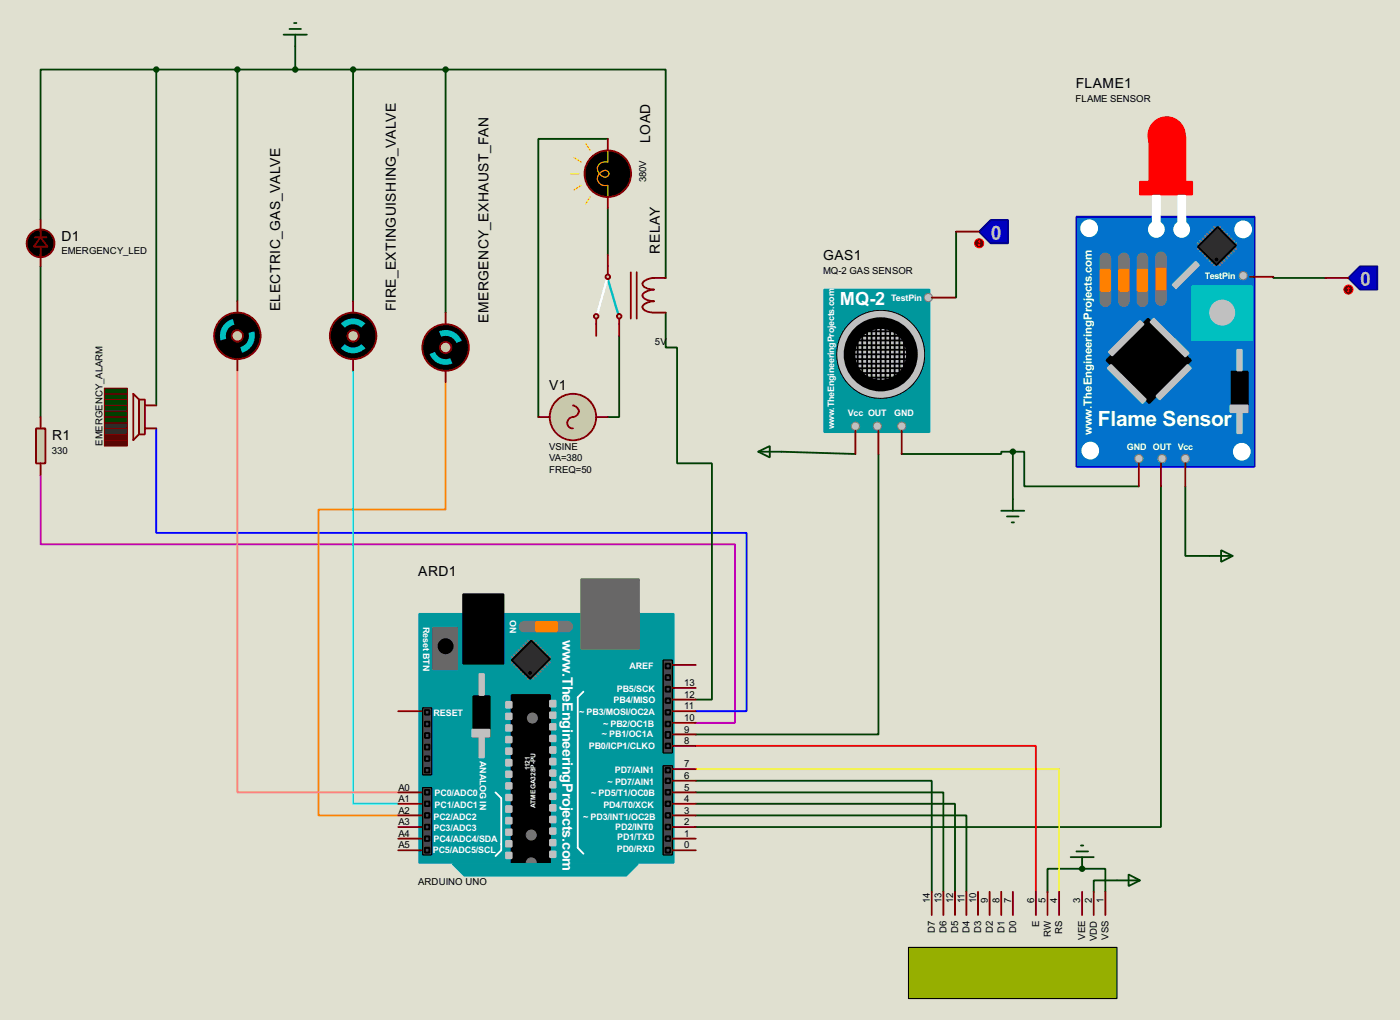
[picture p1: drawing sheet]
<svg xmlns="http://www.w3.org/2000/svg" width="307mm" height="224mm" viewBox="0 0 307 224" stroke-linecap="round" stroke-linejoin="round" font-family="sans-serif">
<path d="M0 0h307.3v223.6h-307.3z" fill="#e0e0d0"/>
<g fill="none" stroke="#004000" stroke-width=".4">
<path d="M34.3 15.3h-25.4v33M34.3 15.3v73.6M34.3 15.3h43.2v50.8M52.1 15.3v50.8M64.8 10.2v5.1M133.4 30.5h-15.2v61M8.9 58.4v33.1M133.4 45.7v10.2M209.9 50.8v14.5h-.3M135.9 73.7v17.8h-2.5M279.5 60.7v.3h11.4M171.5 99.1l16.3 .5"/>
<path d="M222.3 99.1h2.5v7.6h25.2M222.3 99.1h-2.5v.5h-21.9M222.3 99.1v10.4M260.2 106.7v15.2h5.3M229.9 195.6v-5.1h12.7v5.1M245.2 193.1h-5.1v2.5"/>
</g>
<circle cx="237.5" cy="190.5" r=".2" fill="#004000"/>
<path d="M77.5 15.3h20.3M97.8 15.3h48.3v45.7M97.8 15.3v53.3M146.1 68.6v7.6h2.5v25.4h7.7v51.8h-3.6M192.8 99.6v61.5h-40.1M254.8 106.7v74.7h-102.1M152.7 178.8h59.4v16.8M152.7 176.3h56.9v19.3M152.7 173.8h54.4v21.8M152.7 171.2h51.8v24.4" fill="none" stroke="#004000" stroke-width=".4"/>
<path d="M152.7 168.7h79.8v26.9" fill="none" stroke="#ff0" stroke-width=".4"/>
<path d="M152.7 163.6h74.7v32" fill="none" stroke="#f00" stroke-width=".4"/>
<path d="M8.9 104.2v15.2h152.4v39.1h-8.6" fill="none" stroke="#c000c0" stroke-width=".4"/>
<path d="M34.3 94v22.9h129.6v39.1h-11.2" fill="none" stroke="#00f" stroke-width=".4"/>
<path d="M97.8 83.8v28h-27.9v67h17.5" fill="none" stroke="#ff8000" stroke-width=".4"/>
<path d="M77.5 81.3v95h9.9" fill="none" stroke="#0ff" stroke-width=".4"/>
<path d="M52.1 81.3v92.5h35.3" fill="none" stroke="#ff8080" stroke-width=".4"/>
<path d="M252.3 30h7.9v9.9h1.5v2.8h-11.5v-2.8h2.1z" fill-rule="evenodd" fill="#f00" stroke="#f00" stroke-width=".4"/>
<path d="M236.3 47.5h39.1v54.9h-39.1z" fill-rule="evenodd" fill="#0272cc" stroke="#0000c0" stroke-width=".4"/>
<circle cx="256" cy="29.7" r="4" fill="#f00" stroke="#f00" stroke-width=".4"/>
<path d="M261.7 62.8h13.2v11.9h-13.2z" fill="#00c0c0" stroke="#00c0c0" stroke-width=".4"/>
<g fill="#c0c0c0" stroke="#c0c0c0" stroke-width=".4">
<path d="M243.4 77.2l6.8-6.8 .8 .7-6.9 6.9z" fill-rule="evenodd"/>
<path d="M253.8 86.9l6.9-6.9 .7 .8-6.8 6.8z" fill-rule="evenodd"/>
<path d="M252.5 70.6l.8-.7 7.6 7.6-.7 .7z" fill-rule="evenodd"/>
<path d="M243.1 80.8l.8-.8 7.6 7.6-.7 .8z" fill-rule="evenodd"/>
<path d="M262.4 57.4l.8 .8-5.1 5.1-.7-.8z" fill-rule="evenodd"/>
<circle cx="268.2" cy="68.6" r="2.65"/>
</g>
<path d="M242.9 79l9.1-9.1 9.4 9.1-9.1 9.4z" fill-rule="evenodd" fill="#000" stroke="#000" stroke-width=".4"/>
<path d="M242.6 56.7v9.4M246.7 56.7v9.4M250.8 56.7v9.4M254.8 56.4v9.4" fill="none" stroke="#757575" stroke-width="2.6"/>
<g fill="#ff8000" stroke="#ff8000" stroke-width=".4">
<path d="M241.6 59.2h2v4.6h-2z"/>
<path d="M245.7 59.2h2v4.6h-2z"/>
<path d="M249.7 59.2h2.1v4.6h-2.1z"/>
<path d="M253.8 58.9h2v4.6h-2z"/>
</g>
<path d="M270.3 81.5h3.6v8.9h-3.6z" fill="#000" stroke="#000" stroke-width=".4"/>
<g fill="#c0c0c0" stroke="#c0c0c0" stroke-width=".4">
<path d="M270.1 88.9h3.8v1.5h-3.8z"/>
<path d="M271.6 76.7h1v4.6h-1z"/>
<path d="M271.6 90.4h1v4.6h-1z"/>
</g>
<g fill="none" stroke="#808080" stroke-width=".45">
<path d="M262.9 53.4l.6 .5M263.5 52.8l.5 .6M263.5 54.1l-.6 .5M264 52.3l.5 .5M264 54.6l-.5 .5M264.5 51.8l.5 .5M264.5 55.1l-.5 .5M265 51.3l.5 .5M265 55.6l-.5 .5M265.5 50.8l.5 .5M265.5 56.1l-.5 .6M266 50.3l.5 .5"/>
<path d="M266 56.7l-.5 .5M266.5 49.8l.5 .5M266.5 57.2l-.5 .5M267 57.7l-.5 .5M267.3 57.7l.5 .5M267.8 57.2l.5 .5M267.8 49.8l-.5 .5M268.3 56.7l.5 .5M268.3 50.3l-.5 .5M268.8 56.1l.5 .6M268.8 50.8l-.5 .5M269.3 55.6l.5 .5"/>
<path d="M269.3 51.3l-.5 .5M269.8 55.1l.5 .5M269.8 51.8l-.5 .5M270.3 54.6l.5 .5M270.3 52.3l-.5 .5M270.8 54.1l.5 .5M270.8 52.8l-.5 .6M271.3 53.4l-.5 .5"/>
</g>
<path d="M267.3 49.8l4 4.1-4.3 4.3-4.1-4.1z" fill-rule="evenodd" fill="#2c2c2c" stroke="#000" stroke-width=".4"/>
<circle cx="267" cy="56.9" r=".3" fill="#000" stroke="#000" stroke-width=".22"/>
<g fill="#fff" stroke="#fff" stroke-width=".4">
<circle cx="253.8" cy="50.3" r="1.65"/>
<circle cx="259.3" cy="50.3" r="1.65"/>
<circle cx="272.8" cy="50.3" r="1.75"/>
</g>
<g fill="#fff" stroke="#fff" stroke-width=".4">
<path d="M253 42.9h1.6v6.6h-1.6z"/>
<path d="M258.6 42.9h1.6v6.6h-1.6z"/>
</g>
<g fill="#c0c0c0" stroke="#808080" stroke-width=".25">
<circle cx="260.1" cy="100.6" r=".9"/>
<circle cx="255" cy="100.6" r=".9"/>
<circle cx="249.9" cy="100.6" r=".9"/>
<circle cx="272.8" cy="60.5" r=".9"/>
</g>
<g fill="#fff" stroke="#fff" stroke-width=".4">
<circle cx="239" cy="50.1" r="1.75"/>
<circle cx="272.5" cy="99.1" r="1.75"/>
<circle cx="239.3" cy="98.8" r="1.75"/>
</g>
<path d="M274.4 60.7h5.1M250 101.6v5.1M254.8 101.6v5.1M260.2 101.6v5.1" fill="none" stroke="#800000" stroke-width=".4"/>
<path d="M265.5 121.9h5.1M268 120.7l2.6 1.2-2.6 1.3z" fill="none" stroke="#004000" stroke-width=".4"/>
<path d="M298.5 58.4h3.8v5.1h-3.8l-2.5-2.5z" fill-rule="evenodd" fill="#0000c0" stroke="#000080" stroke-width=".4"/>
<path d="M290.9 61h5.1" fill="none" stroke="#800000" stroke-width=".4"/>
<circle cx="295.9" cy="63.5" r="1" fill="#400000" stroke="#f00" stroke-width=".22"/>
<path d="M295.7 63.8l.3 .2M296 63v1M296 63l.2 .3M296 63l-.3 .3M296.2 63.8l-.2 .2" fill="none" stroke="#f00" stroke-width=".22"/>
<path d="M180.9 63.5h23.1v31.3h-23.1z" fill="#00979c" stroke="#00979c" stroke-width=".4"/>
<circle cx="193.3" cy="77.7" r="9.7" fill="#c0c0c0" stroke="#000" stroke-width=".22"/>
<circle cx="193.3" cy="77.7" r="6.9" fill="#c0c0c0" stroke="#000" stroke-width="2.6"/>
<g fill="none" stroke="#000" stroke-width=".4">
<path d="M186.7 75.7h12.2M187.3 77.7h12.7M187.3 76.7h12.4M187.3 78.8h12.4M187.5 74.7h11.4M187.5 73.7h10.4M187.5 79.8h11.7M188.3 74.4v5.9M189 72.7h8.2M189.3 72.9v9.4M190.3 72.4v10.7M191.3 71.6v12"/>
<path d="M192.3 71.6v12.2M193.3 71.6v12.2M194.4 71.6v12.2M195.4 71.9v11.7M196.4 72.4v10.7M197.4 73.7v8.6M198.4 74.2v7.1M188 80.8h11.4M188.5 81.8h9.7M189.3 82.8h7.6"/>
</g>
<g fill="#c0c0c0" stroke="#808080" stroke-width=".25">
<circle cx="187.7" cy="93.5" r=".9"/>
<circle cx="192.5" cy="93.5" r=".9"/>
<circle cx="197.9" cy="93.5" r=".9"/>
<circle cx="203.7" cy="65.3" r=".9"/>
</g>
<path d="M204.5 65.3h5.1M187.8 94.5v5.1M192.8 94.5v5.1M197.9 94.5v5.1" fill="none" stroke="#800000" stroke-width=".4"/>
<path d="M166.4 99.1l2.6-1.3v2.5zM166.4 99.1h5.1" fill="none" stroke="#004000" stroke-width=".4"/>
<path d="M214.9 50.8l2.6-2.5h3.8v5.1h-3.8z" fill-rule="evenodd" fill="#0000c0" stroke="#000080" stroke-width=".4"/>
<path d="M209.9 50.8h5" fill="none" stroke="#800000" stroke-width=".4"/>
<circle cx="214.9" cy="53.4" r="1" fill="#400000" stroke="#f00" stroke-width=".22"/>
<path d="M214.7 53.6l.2 .3M214.9 52.8v1.1M214.9 52.8l.3 .3M214.9 52.8l-.2 .3M215.2 53.6l-.3 .3" fill="none" stroke="#f00" stroke-width=".22"/>
<path d="M62.3 7.6h5.1M63.6 6.4h2.5M64.6 5.1h.5M64.8 7.6v2.6" fill="none" stroke="#004000" stroke-width=".4"/>
<path d="M7.9 94h2.1v7.6h-2.1z" fill="#c8c8aa" stroke="#800000" stroke-width=".4"/>
<path d="M7.7 52.1h2.5M8.9 48.3v3.8M8.9 54.1v4.3M8.9 91.5v2.5M8.9 101.6v2.6" fill="none" stroke="#800000" stroke-width=".4"/>
<g fill="#000" stroke="#800000" stroke-width=".4">
<path d="M8.9 52.1l1.6 2h-3.1z"/>
<circle cx="8.9" cy="53.4" r="3.1"/>
</g>
<path d="M219.8 112h5M221 113.3h2.6M222.1 114.6h.5M222.3 109.5v2.5" fill="none" stroke="#004000" stroke-width=".4"/>
<path d="M30.5 87.6h1.3v7.7h-1.3z" fill="#c8c8aa" stroke="#800000" stroke-width=".4"/>
<path d="M30.5 87.6l-1.2-1.2v10.1l1.2-1.2" fill="none" stroke="#800000" stroke-width=".4"/>
<g fill="#400000" stroke="#800000" stroke-width=".22">
<path d="M22.9 96.5h5.1v1.3h-5.1z"/>
<path d="M22.9 95.3h5.1v1.2h-5.1z"/>
</g>
<g fill="#404000" stroke="#800000" stroke-width=".22">
<path d="M22.9 94h5.1v1.3h-5.1z"/>
<path d="M22.9 92.7h5.1v1.3h-5.1z"/>
</g>
<g fill="#064000" stroke="#800000" stroke-width=".22">
<path d="M22.9 90.2h5.1v1.3h-5.1z"/>
<path d="M22.9 88.9h5.1v1.3h-5.1z"/>
<path d="M22.9 87.6h5.1v1.3h-5.1z"/>
<path d="M22.9 86.4h5.1v1.2h-5.1z"/>
<path d="M22.9 85.1h5.1v1.3h-5.1z"/>
<path d="M22.9 91.5h5.1v1.2h-5.1z"/>
</g>
<path d="M31.8 94h2.5M31.8 88.9h2.5" fill="none" stroke="#800000" stroke-width=".4"/>
<circle cx="97.8" cy="76.2" r="5.1" fill="#000" stroke="#800000" stroke-width=".4"/>
<circle cx="97.8" cy="76.2" r="1.25" fill="#c8c8aa" stroke="#800000" stroke-width=".4"/>
<g fill="#000" stroke="#000" stroke-width=".4">
<path d="M95.1 73.5l1.3-.8 .5 1.2a2.56 2.56 0 0 0-1.4 3.3l-1.2 .5a3.8 3.8 0 0 1 .8-4.2z" fill-rule="evenodd"/>
<path d="M100.2 75.2l1.2-.4a3.8 3.8 0 0 1-2.1 4.9l-.5-1.1a2.53 2.53 0 0 0 1.4-3.4z" fill-rule="evenodd"/>
</g>
<g fill="#00c0c0">
<path d="M96.4 72.7a3.8 3.8 0 0 1 5 2.1l-1.2 .4a2.5 2.5 0 0 0-3.3-1.3z" fill-rule="evenodd"/>
<path d="M94.3 77.7l1.2-.5a2.52 2.52 0 0 0 3.3 1.4l.5 1.1a3.7 3.7 0 0 1-5-2z" fill-rule="evenodd"/>
</g>
<path d="M97.8 68.6v2.5M97.8 81.3v2.5" fill="none" stroke="#800000" stroke-width=".4"/>
<g fill="#004000" stroke="#004000" stroke-width=".4">
<circle cx="222.3" cy="99.1" r=".5"/>
<circle cx="34.3" cy="15.3" r=".5"/>
</g>
<circle cx="77.5" cy="73.7" r="5.1" fill="#000" stroke="#800000" stroke-width=".4"/>
<circle cx="77.5" cy="73.7" r="1.25" fill="#c8c8aa" stroke="#800000" stroke-width=".4"/>
<g fill="#000" stroke="#000" stroke-width=".4">
<path d="M74.8 71l.9 .9a2.54 2.54 0 0 0 0 3.6l-.9 .9a3.8 3.8 0 0 1 0-5.4z" fill-rule="evenodd"/>
<path d="M80.2 71a3.8 3.8 0 0 1 0 5.4l-.9-.9a2.54 2.54 0 0 0 0-3.6z" fill-rule="evenodd"/>
</g>
<g fill="#00c0c0">
<path d="M74.8 76.4l.9-.9a2.54 2.54 0 0 0 3.6 0l.9 .9a3.8 3.8 0 0 1-5.4 0z" fill-rule="evenodd"/>
<path d="M74.8 71a3.8 3.8 0 0 1 5.4 0l-.9 .9a2.54 2.54 0 0 0-3.6 0z" fill-rule="evenodd"/>
</g>
<path d="M77.5 66.1v2.5M77.5 78.8v2.5" fill="none" stroke="#800000" stroke-width=".4"/>
<circle cx="77.5" cy="15.3" r=".5" fill="#004000" stroke="#004000" stroke-width=".4"/>
<circle cx="52.1" cy="73.7" r="5.1" fill="#000" stroke="#800000" stroke-width=".4"/>
<circle cx="52.1" cy="73.7" r="1.25" fill="#c8c8aa" stroke="#800000" stroke-width=".4"/>
<g fill="#000" stroke="#000" stroke-width=".4">
<path d="M48.4 74.7l1.3-.4a2.5 2.5 0 0 0 3.1 1.8l.3 1.3a3.8 3.8 0 0 1-4.7-2.7z" fill-rule="evenodd"/>
<path d="M51.1 70a3.8 3.8 0 0 1 4.7 2.7l-1.2 .3a2.5 2.5 0 0 0-3.1-1.8z" fill-rule="evenodd"/>
</g>
<g fill="#00c0c0">
<path d="M54.6 73l1.2-.3a3.8 3.8 0 0 1-2.7 4.7l-.3-1.3a2.5 2.5 0 0 0 1.8-3.1z" fill-rule="evenodd"/>
<path d="M49.2 71.1l1.2-.9 .7-.2 .4 1.2a2.5 2.5 0 0 0-1.8 3.1l-1.3 .4a3.8 3.8 0 0 1 .8-3.6z" fill-rule="evenodd"/>
</g>
<path d="M133.4 58.4v1.8M138.5 59.7v10.2M139.8 59.7v10.2M52.1 66.1v2.5M52.1 78.8v2.5M130.9 69.9v1.2M135.9 69.9v1.2M143.6 61a2.68 2.68 0 0 0-2.6 1.2 2.27 2.27 0 0 0 2.6 1.3 2.68 2.68 0 0 0-2.6 1.3 2.33 2.33 0 0 0 2.6 1.3 2.68 2.68 0 0 0-2.6 1.2 2.31 2.31 0 0 0 2.6 1.3" fill="none" stroke="#800000" stroke-width=".4"/>
<g fill="#004000" stroke="#004000" stroke-width=".4">
<circle cx="52.1" cy="15.3" r=".5"/>
<circle cx="64.8" cy="15.3" r=".5"/>
</g>
<path d="M133.4 61.2l2.3 7.6" fill="none" stroke="#00c0c0" stroke-width=".5"/>
<path d="M133.2 61.5l-2.1 7.3" fill="none" stroke="#feffff" stroke-width=".5"/>
<g fill="#c8c8aa" stroke="#800000" stroke-width=".4">
<circle cx="133.4" cy="60.7" r=".5"/>
<circle cx="130.8" cy="69.4" r=".5"/>
<circle cx="135.9" cy="69.4" r=".5"/>
</g>
<path d="M133.4 30.5v2.5M133.4 43.2v2.5M133.4 55.9v2.5M130.9 71.1v2.6M135.9 71.1v2.6M143.6 68.6h2.5M143.6 61h2.5" fill="none" stroke="#800000" stroke-width=".4"/>
<circle cx="133.4" cy="38.1" r="5.1" fill="#000" stroke="#800000" stroke-width=".4"/>
<path d="M125.3 38.1h1.8M126 34.6l1.6 1M128.6 31.5l1 1.5M133.4 33v2.6a1.69 1.69 0 0 0-2.2 1.1 1.69 1.69 0 0 0 1.3 2.1 .77 .77 0 0 0 1.2-.7 .77 .77 0 0 0-1.2-.7 1.68 1.68 0 0 0-1.3 1.5 1.68 1.68 0 0 0 1 1.7l1.2 .1v2.5M127.6 40.7l-1.6 1M129.6 43.2l-1 1.5" fill="none" stroke="#ffc004" stroke-width=".25"/>
<circle cx="125.7" cy="91.5" r="5.1" fill="#c8c8aa" stroke="#800000" stroke-width=".4"/>
<path d="M118.2 91.5h2.5M125.8 88.9a1.28 1.28 0 0 1 1.3 1.3 1.28 1.28 0 0 1-1.3 1.3 1.25 1.25 0 0 0-1.3 1.2 1.25 1.25 0 0 0 1.3 1.3M130.9 91.5h2.5" fill="none" stroke="#800000" stroke-width=".4"/>
<path d="M235 188h5.1M236.3 186.7h2.5M237.3 185.4h.5M237.5 188v2.5M245.2 193.1h5M247.7 191.8l2.5 1.3-2.5 1.2z" fill="none" stroke="#004000" stroke-width=".4"/>
<path d="M199.4 207.8h45.8v11.2h-45.8z" fill="#96af00" stroke="#000" stroke-width=".25"/>
<g fill="none" stroke="#800000" stroke-width=".4">
<path d="M204.5 195.6v5.1M207.1 195.6v5.1M209.6 195.6v5.1M212.1 195.6v5.1M214.7 195.6v5.1M217.2 195.6v5.1M219.8 195.6v5.1M222.3 195.6v5.1M227.4 195.6v5.1M229.9 195.6v5.1M232.5 195.6v5.1M237.5 195.6v5.1"/>
<path d="M240.1 195.6v5.1M242.6 195.6v5.1"/>
</g>
<circle cx="237.5" cy="190.5" r=".5" fill="#004000" stroke="#004000" stroke-width=".4"/>
<path d="M92 134.6h55.9v54.6h-55.9z" fill="#00979c" stroke="#00979c" stroke-width=".4"/>
<g fill="#686767" stroke="#686767" stroke-width=".4">
<path d="M127.6 127h12.7v15.3h-12.7z"/>
<path d="M95.1 137.7h5.3v9.1h-5.3z"/>
</g>
<path d="M101.7 130.3h8.8v15.3h-8.8zM103.9 152.7h3.6v8.9h-3.6zM112.3 152.4h8.4v36.8h-8.4z" fill="#000" stroke="#000" stroke-width=".4"/>
<path d="M128.1 151.7l-1.3 1.2v33l1.3 1.3M108.8 173.8l1.2 1.2v11.5l-1.2 1.2" fill="none" stroke="#fff" stroke-width=".4"/>
<g fill="#c0c0c0" stroke="#c0c0c0" stroke-width=".4">
<path d="M120.7 153.7h1.3v1.3h-1.3z"/>
<path d="M120.7 156.2h1.3v1.3h-1.3z"/>
<path d="M120.7 158.8h1.3v1.2h-1.3z"/>
<path d="M120.7 161.3h1.3v1.3h-1.3z"/>
<path d="M120.7 163.8h1.3v1.3h-1.3z"/>
<path d="M120.7 166.4h1.3v1.3h-1.3z"/>
<path d="M120.7 168.9h1.3v1.3h-1.3z"/>
<path d="M120.7 171.5h1.3v1.2h-1.3z"/>
<path d="M120.7 174h1.3v1.3h-1.3z"/>
<path d="M120.7 176.5h1.3v1.3h-1.3z"/>
<path d="M120.7 179.1h1.3v1.3h-1.3z"/>
<path d="M120.7 181.6h1.3v1.3h-1.3z"/>
<path d="M120.7 184.2h1.3v1.2h-1.3z"/>
<path d="M120.7 186.7h1.3v1.3h-1.3z"/>
<path d="M111.1 153.9h1.2v1.3h-1.2z"/>
<path d="M111.1 156.5h1.2v1.2h-1.2z"/>
<path d="M111.1 159h1.2v1.3h-1.2z"/>
<path d="M111.1 161.6h1.2v1.2h-1.2z"/>
<path d="M111.1 164.1h1.2v1.3h-1.2z"/>
<path d="M111.1 166.6h1.2v1.3h-1.2z"/>
<path d="M111.1 169.2h1.2v1.2h-1.2z"/>
<path d="M111.1 171.7h1.2v1.3h-1.2z"/>
<path d="M111.1 174.3h1.2v1.2h-1.2z"/>
<path d="M111.1 176.8h1.2v1.3h-1.2z"/>
<path d="M111.1 179.3h1.2v1.3h-1.2z"/>
<path d="M111.1 181.9h1.2v1.2h-1.2z"/>
<path d="M111.1 184.4h1.2v1.3h-1.2z"/>
<path d="M111.1 187h1.2v1.2h-1.2z"/>
<path d="M103.7 160h3.8v1.6h-3.8z"/>
<path d="M105.2 147.8h1v4.6h-1z"/>
<path d="M105.2 161.6h1v4.5h-1z"/>
</g>
<circle cx="97.8" cy="141.7" r="1.55" fill="#000" stroke="#000" stroke-width=".4"/>
<path d="M115.1 137.4h9.4" fill="none" stroke="#757575" stroke-width="2.6"/>
<path d="M117.7 136.4h4.5v2h-4.5z" fill="#ff8000" stroke="#ff8000" stroke-width=".4"/>
<g fill="none" stroke="#808080" stroke-width=".45">
<path d="M112.3 144l.5 .5M112.8 143.5l.5 .5M112.8 144.8l-.5 .5M113.3 143l.5 .5M113.3 145.3l-.5 .5M113.8 142.5l.6 .5M113.8 145.8l-.5 .5M114.4 142l.5 .5M114.4 146.3l-.6 .5M114.9 141.5l.5 .5M114.9 146.8l-.5 .5M115.4 141l.5 .5"/>
<path d="M115.4 147.3l-.5 .5M115.9 140.5l.5 .5M115.9 147.8l-.5 .6M116.4 148.4l-.5 .5M116.6 148.4l.5 .5M117.1 147.8l.6 .6M117.1 140.5l-.5 .5M117.7 147.3l.5 .5M117.7 141l-.6 .5M118.2 146.8l.5 .5M118.2 141.5l-.5 .5M118.7 146.3l.5 .5"/>
<path d="M118.7 142l-.5 .5M119.2 145.8l.5 .5M119.2 142.5l-.5 .5M119.7 145.3l.5 .5M119.7 143l-.5 .5M120.2 144.8l.5 .5M120.2 143.5l-.5 .5M120.7 144l-.5 .5"/>
</g>
<path d="M116.6 140.5l4.1 4-4.3 4.4-4.1-4.1z" fill-rule="evenodd" fill="#2c2c2c" stroke="#000" stroke-width=".4"/>
<circle cx="116.3" cy="147.6" r=".3" fill="#000" stroke="#000" stroke-width=".22"/>
<path d="M145.6 144.8h2v20.3h-2z" fill="#464646" stroke="#000" stroke-width=".25"/>
<circle cx="116.6" cy="183.1" r="1.1" fill="#757575" stroke="#757575" stroke-width=".22"/>
<g fill="#464646" stroke="#000" stroke-width=".4">
<path d="M146.1 145.6h1v1h-1z"/>
<path d="M146.1 150.6h1v1.1h-1z"/>
<path d="M146.1 153.2h1v1h-1z"/>
<path d="M146.1 155.7h1v1h-1z"/>
<path d="M146.1 158.3h1v1h-1z"/>
<path d="M146.1 160.5h1v1.3h-1z"/>
<path d="M146.1 148.1h1v1h-1z"/>
<path d="M146.1 163.1h1v1h-1z"/>
</g>
<g fill="#757575" stroke="#757575" stroke-width=".22">
<circle cx="116.8" cy="157.5" r="1.1"/>
<circle cx="116.6" cy="189.2" r="1.1"/>
</g>
<path d="M99.4 189.5h40.6l-2.5 2.5h-35.6z" fill-rule="evenodd" fill="#00979c" stroke="#00979c" stroke-width=".4"/>
<g fill="#464646" stroke="#000" stroke-width=".25">
<path d="M92.8 155.2h2v14.7h-2z"/>
<path d="M145.6 167.9h2v19.6h-2z"/>
<path d="M92.8 172.7h2v14.8h-2z"/>
</g>
<g fill="#464646" stroke="#000" stroke-width=".4">
<path d="M93.3 158.3h1v1h-1z"/>
<path d="M93.3 163.3h1v1.1h-1z"/>
<path d="M93.3 168.4h1v1h-1z"/>
<path d="M93.3 165.9h1v1h-1z"/>
<path d="M93.3 160.8h1v1h-1z"/>
<path d="M93.3 155.7h1v1h-1z"/>
<path d="M146.1 168.4h1v1h-1z"/>
<path d="M146.1 170.7h1v1h-1z"/>
<path d="M146.1 173.2h1v1.1h-1z"/>
<path d="M146.1 175.8h1v1h-1z"/>
<path d="M146.1 178.3h1v1h-1z"/>
<path d="M146.1 180.9h1v1h-1z"/>
<path d="M146.1 183.4h1v1h-1z"/>
<path d="M146.1 185.9h1v1.1h-1z"/>
<path d="M93.3 173.2h1v1.1h-1z"/>
<path d="M93.3 175.8h1v1h-1z"/>
<path d="M93.3 178.3h1v1h-1z"/>
<path d="M93.3 180.9h1v1h-1z"/>
<path d="M93.3 183.4h1v1h-1z"/>
<path d="M93.3 185.9h1v1.1h-1z"/>
</g>
<g fill="none" stroke="#800000" stroke-width=".4">
<path d="M87.4 156h5.1M147.6 158.5h5.1M147.6 156h5.1M147.6 153.4h5.1M147.6 150.9h5.1M147.6 145.8h5.1M87.4 178.8h5.1M87.4 176.3h5.1M87.4 173.8h5.1M147.6 178.8h5.1M147.6 176.3h5.1M147.6 173.8h5.1"/>
<path d="M147.6 171.2h5.1M147.6 168.7h5.1M147.6 163.6h5.1M147.6 161.1h5.1M87.4 186.5h5.1M87.4 183.9h5.1M87.4 181.4h5.1M147.6 186.5h5.1M147.6 183.9h5.1M147.6 181.4h5.1"/>
</g>
<circle cx="97.8" cy="15.3" r=".5" fill="#004000" stroke="#004000" stroke-width=".4"/>
<text font-size="5.2" fill="#fff" x="241" y="93.5">Flame Sensor</text>
<g font-size="4.8" fill="#c0c0c0">
<text x="219.8" y="49.4" transform="rotate(-180 219.8 49.4)">0</text>
<text x="300.9" y="59.6" transform="rotate(-180 300.9 59.6)">0</text>
</g>
<text font-size="4.5" fill="#fff" x="184.3" y="66.8">MQ-2</text>
<g font-size="3.6" fill="#fff">
<text x="123.5" y="140.4" transform="rotate(90 123.5 140.4)">w</text>
<text x="123.5" y="147.6" transform="rotate(90 123.5 147.6)">.TheEngineeringProjects.com</text>
</g>
<g font-size="3.4">
<text x="236.1" y="19.4">FLAME1</text>
<text x="142.7" y="31.3" transform="rotate(-90 142.7 31.3)">LOAD</text>
<text x="13.5" y="52.9">D1</text>
<text x="144.8" y="55.6" transform="rotate(-90 144.8 55.6)">RELAY</text>
<text x="180.7" y="57.1">GAS1</text>
<text x="61.5" y="68.3" transform="rotate(-90 61.5 68.3)">ELECTRIC_GAS_VALVE</text>
<text x="86.9" y="68.3" transform="rotate(-90 86.9 68.3)">FIRE_EXTINGUISHING_VALVE</text>
<text x="107.3" y="70.8" transform="rotate(-90 107.3 70.8)">EMERGENCY_EXHAUST_FAN</text>
<text x="120.6" y="85.6">V1</text>
<text x="11.5" y="96.5">R1</text>
<text x="91.8" y="126.2">ARD1</text>
</g>
<text font-size="2.8" fill="#fff" x="239.7" y="95.5" transform="rotate(-90 239.7 95.5)">www.TheEngineeringProjects.com</text>
<g font-size="2.4">
<text x="236.1" y="22.3">FLAME SENSOR</text>
<text x="141.9" y="40" transform="rotate(-90 141.9 40)">380V</text>
<text x="13.5" y="55.8">EMERGENCY_LED</text>
<text x="180.7" y="60">MQ-2 GAS SENSOR</text>
<text x="143.8" y="75.8">5V</text>
<text x="11.4" y="99.5">330</text>
<text x="22.5" y="97.8" transform="rotate(-90 22.5 97.8)">EMERGENCY_ALARM</text>
<text x="120.5" y="98.6">VSINE</text>
<text x="120.5" y="101.2">VA=380</text>
<text x="120.5" y="103.7">FREQ=50</text>
<text x="150.2" y="155.6">11</text>
<text x="150.2" y="153">12</text>
<text x="150.2" y="150.5">13</text>
<text x="150.2" y="160.7">9</text>
<text x="150.2" y="158.1">10</text>
<text x="150.2" y="163.2">8</text>
<text x="87.4" y="173.4">A0</text>
<text x="150.2" y="173.4">5</text>
<text x="150.2" y="170.8">6</text>
<text x="150.2" y="168.3">7</text>
<text x="87.4" y="178.4">A2</text>
<text x="87.4" y="175.9">A1</text>
<text x="150.2" y="178.4">3</text>
<text x="150.2" y="175.9">4</text>
<text x="87.4" y="183.5">A4</text>
<text x="87.4" y="181">A3</text>
<text x="150.2" y="183.5">1</text>
<text x="150.2" y="181">2</text>
<text x="87.4" y="186.1">A5</text>
<text x="150.2" y="186.1">0</text>
<text x="91.8" y="194.1">ARDUINO UNO</text>
<text x="204.1" y="198.1" transform="rotate(-90 204.1 198.1)">14</text>
<text x="206.7" y="198.1" transform="rotate(-90 206.7 198.1)">13</text>
<text x="209.2" y="198.1" transform="rotate(-90 209.2 198.1)">12</text>
<text x="211.7" y="198.1" transform="rotate(-90 211.7 198.1)">11</text>
<text x="214.3" y="198.1" transform="rotate(-90 214.3 198.1)">10</text>
<text x="216.8" y="198.1" transform="rotate(-90 216.8 198.1)">9</text>
<text x="219.4" y="198.1" transform="rotate(-90 219.4 198.1)">8</text>
<text x="221.9" y="198.1" transform="rotate(-90 221.9 198.1)">7</text>
<text x="227" y="198.1" transform="rotate(-90 227 198.1)">6</text>
<text x="228.1" y="203.3" transform="rotate(-90 228.1 203.3)">E</text>
<text x="229.5" y="198.1" transform="rotate(-90 229.5 198.1)">5</text>
<text x="232.1" y="198.1" transform="rotate(-90 232.1 198.1)">4</text>
<text x="237.1" y="198.1" transform="rotate(-90 237.1 198.1)">3</text>
<text x="239.7" y="198.1" transform="rotate(-90 239.7 198.1)">2</text>
<text x="242.2" y="198.1" transform="rotate(-90 242.2 198.1)">1</text>
<text x="205.2" y="204.6" transform="rotate(-90 205.2 204.6)">D7</text>
<text x="207.8" y="204.6" transform="rotate(-90 207.8 204.6)">D6</text>
<text x="210.3" y="204.6" transform="rotate(-90 210.3 204.6)">D5</text>
<text x="212.8" y="204.6" transform="rotate(-90 212.8 204.6)">D4</text>
<text x="215.3" y="204.6" transform="rotate(-90 215.3 204.6)">D3</text>
<text x="217.9" y="204.6" transform="rotate(-90 217.9 204.6)">D2</text>
<text x="220.5" y="204.6" transform="rotate(-90 220.5 204.6)">D1</text>
<text x="223" y="204.6" transform="rotate(-90 223 204.6)">D0</text>
<text x="230.6" y="205.5" transform="rotate(-90 230.6 205.5)">RW</text>
<text x="233.2" y="204.8" transform="rotate(-90 233.2 204.8)">RS</text>
<text x="238.2" y="206.1" transform="rotate(-90 238.2 206.1)">VEE</text>
<text x="240.8" y="206.4" transform="rotate(-90 240.8 206.4)">VDD</text>
<text x="243.3" y="206.1" transform="rotate(-90 243.3 206.1)">VSS</text>
</g>
<g font-size="2.2" fill="#fff">
<text x="195.6" y="65.9">TestPin</text>
<text x="264.4" y="61.1">TestPin</text>
<text x="183.1" y="89.9" transform="rotate(-90 183.1 89.9)">.TheEngineeringProjects.com</text>
<text x="183.1" y="94.2" transform="rotate(-90 183.1 94.2)">w</text>
<text x="186.1" y="91.3">Vcc OUT</text>
<text x="196.3" y="91.3">GND</text>
<text x="247.3" y="98.7">GND OUT Vcc</text>
<text x="92.8" y="137.5" transform="rotate(90 92.8 137.5)">Reset BTN</text>
<text x="111.9" y="136" transform="rotate(90 111.9 136)">ON</text>
<text x="138.1" y="146.7">AREF</text>
<text x="134.7" y="154.1">PB4/MISO</text>
<text x="135.4" y="151.8">PB5/SCK</text>
<text x="95.1" y="157.1">RESET</text>
<text x="127.1" y="156.9">~ PB3/MOSI/OC2A</text>
<text x="132.1" y="161.7">~ PB1/OC1A</text>
<text x="132.4" y="159.4">~ PB2/OC1B</text>
<text x="105.3" y="166.8" transform="rotate(90 105.3 166.8)">ANALOG IN</text>
<text x="129.2" y="164.2">PB0/ICP1/CLKO</text>
<text x="133.4" y="172.1">~ PD7/AIN1</text>
<text x="134.9" y="169.6">PD7/AIN1</text>
<text x="95.1" y="179.7">PC2/ADC2</text>
<text x="95.4" y="177.2">PC1/ADC1</text>
<text x="95.4" y="174.7">PC0/ADC0</text>
<text x="128" y="179.7">~ PD3/INT1/OC2B</text>
<text x="129.8" y="174.7">~ PD5/T1/OC0B</text>
<text x="132.4" y="177.2">PD4/T0/XCK</text>
<text x="95.1" y="184.6">PC4/ADC4/SDA</text>
<text x="95.1" y="182.3">PC3/ADC3</text>
<text x="135" y="182">PD2/INT0</text>
<text x="135.5" y="184.3">PD1/TXD</text>
<text x="95" y="187.1">PC5/ADC5/SCL</text>
<text x="135.4" y="186.8">PD0/RXD</text>
</g>
<g font-size="1.7" fill="#fff">
<text x="116.3" y="169" transform="rotate(-90 116.3 169)">1121</text>
<text x="117.6" y="177.2" transform="rotate(-90 117.6 177.2)">ATMEGA328P-PU</text>
</g>
</svg>
